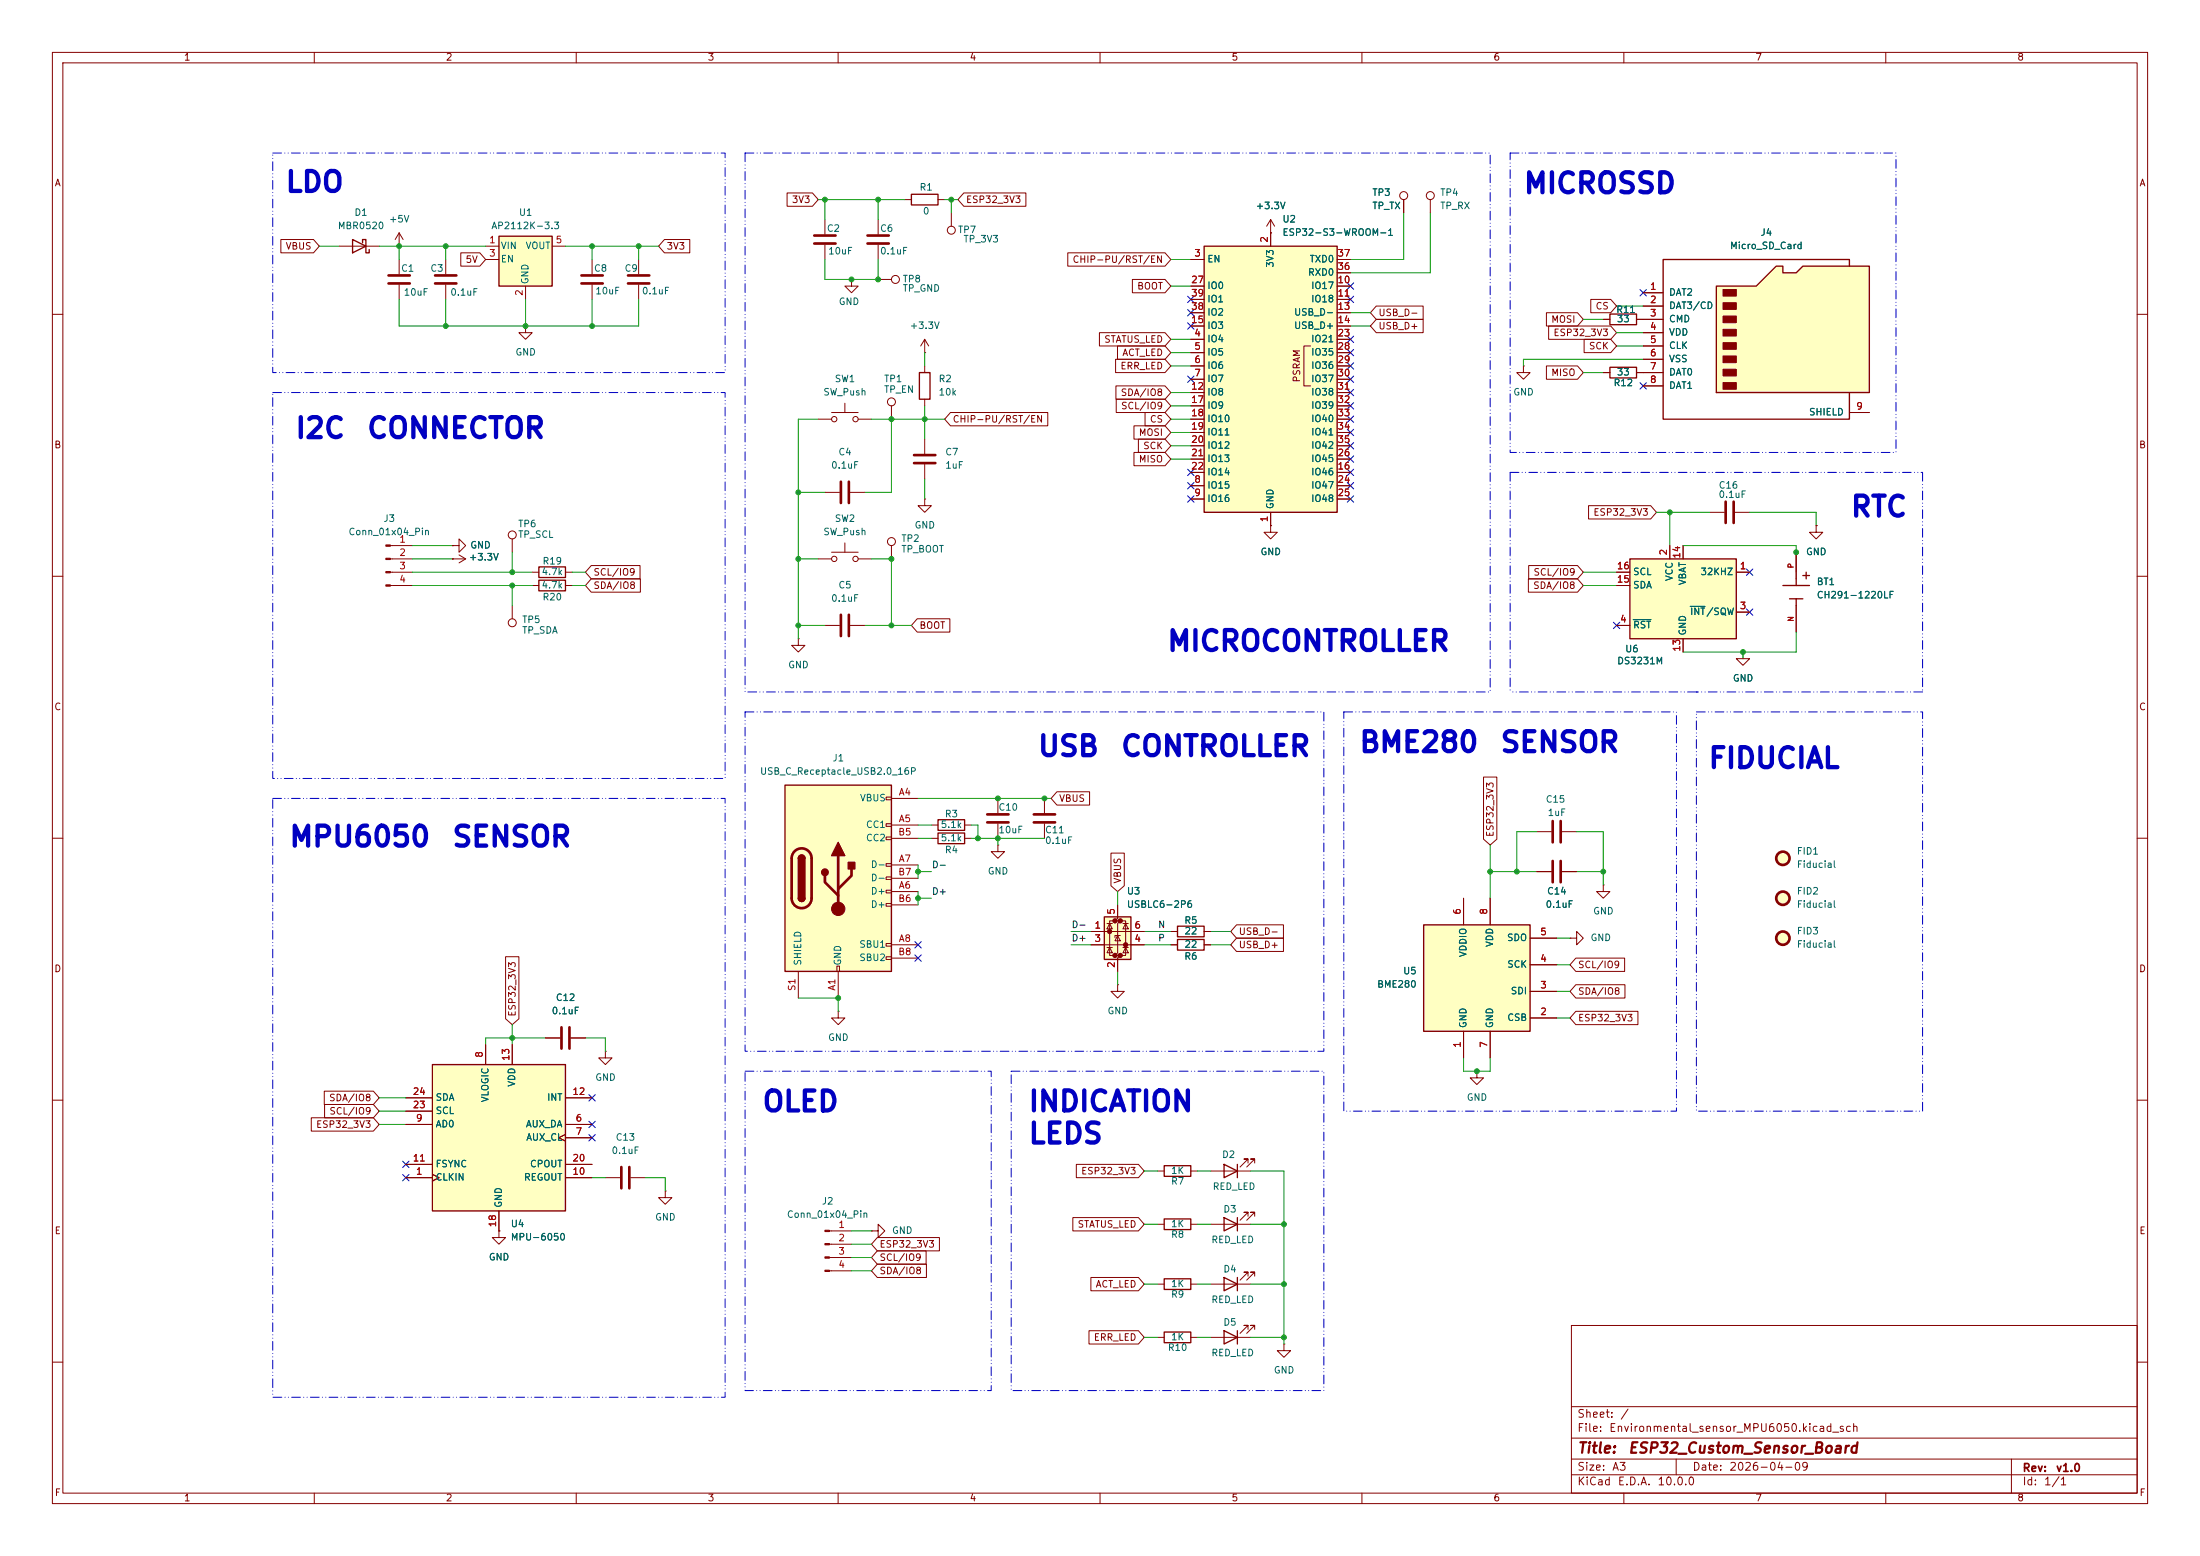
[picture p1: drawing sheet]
<svg xmlns="http://www.w3.org/2000/svg" width="420mm" height="297mm" viewBox="0 0 420 297" stroke-linecap="round" stroke-linejoin="round" font-family="sans-serif">
<g fill="none" stroke="#840000" stroke-width=".19">
<path d="M10 10h400v277h-400zM12 12h396v273h-396zM60 10v2M110 10v2M160 10v2M210 10v2M260 10v2M310 10v2M360 10v2M10 60h2M100.3 62.2v1.3h1.3l-1.3 1.3-1.2-1.3h1.2M100.3 62.2h.1"/>
<path d="M408 60h2M10 110h2M408 110h2M10 160h2M408 160h2M299.7 179.1h1.3v-1.3l1.3 1.3-1.3 1.2v-1.2M299.7 179.1h.1M10 210h2M408 210h2M231.1 233.7h7.7M238.3 232.2v-.8h-.8h.8l-1.6 1.5M239.5 232.2v-.8h-.7h.7l-1.5 1.5"/>
<path d="M221 245.1h1.2M221 255.3h1.2M227.3 245.1h1.3M227.3 255.3h1.3M231.1 245.1h7.7M238.3 243.6v-.8h-.8h.8l-1.6 1.5M239.5 243.6v-.8h-.7h.7l-1.5 1.5M300 253h108v32h-108zM10 260h2M300 278.5h108M300 274.5h108M300 268.5h108"/>
<path d="M320 278.5v3M384 278.5v6.5M408 260h2M60 285v2M110 285v2M160 285v2M210 285v2M260 285v2M300 281.5h108M310 285v2M360 285v2"/>
</g>
<path d="M233.7 232.4l2.5 1.3-2.5 1.2zM236.2 232.4v2.5M222.2 254.3h5.1v2h-5.1zM222.2 244.1h5.1v2h-5.1zM233.7 243.8l2.5 1.3-2.5 1.3zM236.2 243.8v2.6" fill="none" stroke="#840000" stroke-width=".25"/>
<path d="M95.2 45.1h10.2v9.5h-10.2z" fill="#ffffc2"/>
<path d="M67.3 45.7l2.5 1.3-2.5 1.3zM69.2 46.4v-.7h.6v2.6h.7v-.7M95.2 45.1h10.2v9.5h-10.2zM175.5 71.1h2v5.1h-2zM307.3 70.1h5.1v2h-5.1zM179.1 159h5v2h-5zM179.1 156.5h5v2h-5z" fill="none" stroke="#840000" stroke-width=".25"/>
<g fill="none" stroke="#840000" stroke-width=".19">
<path d="M273 38.1v2.5M64.8 47h7.6M76.2 47h.1M76.2 44.5l-.8 1.2M76.2 44.5l.8 1.2M76.2 44.5v2.5M76.2 49.5v2.8M76.2 54.4v2.8M85.1 49.5v2.8M85.1 54.4v2.8M92.7 47h2.5M92.7 49.5h2.5"/>
<path d="M100.3 54.6v2.6M105.4 47h2.5M113 49.5v2.8M113 54.4v2.8M121.9 49.5v2.8M121.9 54.4v2.8M162.6 53.3v1.3h1.2l-1.2 1.3-1.3-1.3h1.3M162.6 53.3h.1M158.7 78.7h5.1M161.3 77v1.7M170.2 77.5v2.5M176.5 69.9v1.2"/>
<path d="M176.5 76.2v1.3M290.8 69.9v1.2h1.3l-1.3 1.3-1.2-1.3h1.2M290.8 69.9h.1M306.1 71.1h1.2M312.4 71.1h1.3M156.2 80h2.5M163.8 80h2.6M346.7 100.3v1.3h1.3l-1.3 1.3-1.3-1.3h1.3M346.7 100.3h.1M152.4 121.9v1.3h1.3l-1.3 1.3-1.3-1.3h1.3M152.4 121.9h.1M177.8 157.5h1.3"/>
<path d="M184.1 157.5h1.3M177.8 160h1.3M184.1 160h1.3"/>
<circle cx="273.1" cy="37.3" r=".76"/>
<circle cx="170.2" cy="76.7" r=".76"/>
<circle cx="159.3" cy="80" r=".51"/>
<circle cx="163.3" cy="80" r=".51"/>
</g>
<g fill="#ffffc2" stroke="#ffffc2" stroke-width=".19">
<circle cx="340.4" cy="171.4" r="1.27"/>
<circle cx="340.4" cy="163.8" r="1.27"/>
<circle cx="340.4" cy="179.1" r="1.27"/>
</g>
<g fill="none" stroke="#840000" stroke-width=".51">
<path d="M74.2 52.6h4M74.2 54.1h4M83.1 52.6h4M83.1 54.1h4M111 52.6h4.1M111 54.1h4.1M119.9 52.6h4.1M119.9 54.1h4.1"/>
<circle cx="340.4" cy="163.8" r="1.27"/>
<circle cx="340.4" cy="171.4" r="1.27"/>
<circle cx="340.4" cy="179.1" r="1.27"/>
</g>
<path d="M327.7 54.6h7.6l3.8-3.8h1.3v1.3h2.5l1.3-1.3h12.7v24.1h-29.2z" fill="#ffffc2"/>
<path d="M327.7 54.6h7.6l3.8-3.8h1.3v1.3h2.5l1.3-1.3h12.7v24.1h-29.2zM353.1 50.8v-1.3h-35.6v30.5h35.6v-5.1" fill="none" stroke="#840000" stroke-width=".25"/>
<g fill="#840000" stroke="#840000" stroke-width=".19">
<path d="M328.9 55.2h2.6v1.3h-2.6z"/>
<path d="M328.9 57.8h2.6v1.3h-2.6z"/>
<path d="M328.9 60.3h2.6v1.3h-2.6z"/>
<path d="M328.9 62.9h2.6v1.2h-2.6z"/>
<path d="M328.9 65.4h2.6v1.3h-2.6z"/>
<path d="M328.9 67.9h2.6v1.3h-2.6z"/>
<path d="M328.9 70.5h2.6v1.3h-2.6z"/>
<path d="M328.9 73h2.6v1.3h-2.6z"/>
</g>
<path d="M313.7 55.9h3.8M313.7 58.4h3.8M313.7 61h3.8M313.7 63.5h3.8M313.7 66h3.8M313.7 68.6h3.8M313.7 71.1h3.8M313.7 73.7h3.8M353.1 78.7h3.8" fill="none" stroke="#840000" stroke-width=".19"/>
<path d="M149.9 149.9h20.3v35.5h-20.3z" fill="#ffffc2"/>
<g fill="none" stroke="#840000" stroke-width=".19">
<path d="M157.5 41.9v2.8M157.5 46.7v2.8M176.5 83.8v2.8M176.5 88.6v2.8M101.6 109.2h1.3M107.9 109.2h1.3M342.9 105.4v5.1M342.9 115.6v5.1M169.2 152.1h1v.6h-1zM169.2 157.2h1v.5h-1zM169.2 159.8h1v.5h-1zM170.2 152.4h5.1"/>
<path d="M170.2 157.5h5.1M169.2 164.8h1v.6h-1zM169.2 167.4h1v.5h-1zM169.2 169.9h1v.5h-1zM169.2 172.5h1v.5h-1zM170.2 170.2h5.1M170.2 165.1h5.1M170.2 160h5.1M170.2 172.7h5.1M170.2 167.6h5.1M306.1 168.9v1.3h1.2l-1.2 1.3-1.3-1.3h1.3M306.1 168.9h.1"/>
<path d="M152.4 185.4v5.1M159.8 184.4h.5v1h-.5zM160 193v1.3h1.3l-1.3 1.3-1.3-1.3h1.3M160 193h.1M160 185.4v5.1M169.2 180.1h1v.5h-1zM169.2 182.6h1v.5h-1zM170.2 180.3h5.1M170.2 182.9h5.1M213.4 188v1.2h1.2l-1.2 1.3-1.3-1.3h1.3M213.4 188h.1M221 223.5h1.2"/>
<path d="M221 233.7h1.2M227.3 223.5h1.3M227.3 233.7h1.3M231.1 223.5h7.7M238.3 222v-.8h-.8h.8l-1.6 1.6M239.5 222v-.8h-.7h.7l-1.5 1.6"/>
</g>
<g fill="none" stroke="#840000" stroke-width=".25">
<path d="M102.9 108.2h5v2h-5zM340.4 111.8h5M341.6 114.3h2.6M342.9 110.5v1.3M342.9 114.3v1.3M344.2 109.9h1.2M344.8 109.2v1.3M149.9 149.9h20.3v35.5h-20.3zM152.4 163.8a.64 .64 0 0 1 .6-.6 .64 .64 0 0 1 .7 .6M152.4 171.5a.64 .64 0 0 0 .6 .6 .64 .64 0 0 0 .7-.6M222.2 222.5h5.1v2h-5.1zM222.2 232.7h5.1v2h-5.1z"/>
<path d="M233.7 222.2l2.5 1.3-2.5 1.3zM236.2 222.2v2.6"/>
</g>
<path d="M155.4 45h4.1M155.4 46.5h4.1M174.5 86.9h4.1M174.5 88.4h4.1M151.7 162.5a1.9 1.9 0 0 1 2.1-.4 1.9 1.9 0 0 1 1.1 1.7v7.7a1.91 1.91 0 0 1-1.9 1.8 1.91 1.91 0 0 1-1.9-1.8v-7.8l.2-.7zM157.5 167.1v1.3l2.5 2.5M160 163.3v10.2M162.6 165.9v1.2l-2.6 2.6" fill="none" stroke="#840000" stroke-width=".51"/>
<g fill="#840000" stroke="#840000" stroke-width=".25">
<path d="M152.4 163.8h1.3v7.7h-1.3z"/>
<path d="M152.6 163.4a.64 .64 0 0 1 .7-.2 .64 .64 0 0 1 .4 .6h-1.3z"/>
<path d="M152.4 171.5h1.3a.64 .64 0 0 1-.7 .6 .64 .64 0 0 1-.6-.6z"/>
<path d="M160 160.8l1.3 2.5h-2.6z"/>
<path d="M161.9 164.6h1.3v1.3h-1.3z"/>
<circle cx="157.5" cy="166.5" r=".63"/>
</g>
<circle cx="160" cy="173.5" r="1.27" fill="#840000" stroke="#840000" stroke-width=".19"/>
<path d="M210.8 175h5.1v8.1h-5.1z" fill="#ffffc2"/>
<g fill="#840000" stroke="#840000" stroke-width=".51">
<circle cx="211.8" cy="177.8" r=".25"/>
<circle cx="212.9" cy="175.8" r=".25"/>
<circle cx="212.9" cy="182.4" r=".25"/>
<circle cx="213.9" cy="175.8" r=".25"/>
<circle cx="213.9" cy="182.4" r=".25"/>
<circle cx="214.9" cy="180.3" r=".25"/>
</g>
<g fill="none" stroke="#840000" stroke-width=".19">
<path d="M242.6 44.5h.1M242.6 41.9l-.8 1.3M242.6 41.9l.7 1.3M242.6 41.9v2.6M74.5 111.8h4.2M74.5 104.1h4.2M74.5 106.7h4.2M74.5 109.2h4.2M97.8 115.6v2.5M101.6 111.8h1.3M107.9 111.8h1.3M208.3 177.8h10.1"/>
<path d="M211.3 176.3h1M211.8 176.3l.5 1h-1zM212.9 175.8h-1.1v6.6h1.1M213.4 172.7v2.6l-.5 .5h1l-.5 .5v5.6l-.5 .5h1l-.5 .5v2.5M213.4 178.6l.5 1h-1zM213.9 178.6h-1v.3M213.9 175.8h1v6.6h-1M214.4 176.3h1M214.9 176.3l.5 1h-1zM208.3 180.3h10.1M211.3 180.8h1M211.8 180.8l.5 1.1h-1z"/>
<path d="M214.4 180.8h1M214.9 180.8l.5 1.1h-1zM223.5 180.3h1.3M229.9 180.3h1.2"/>
<circle cx="97.8" cy="118.9" r=".76"/>
</g>
<path d="M102.9 110.7h5v2.1h-5zM210.8 175h5.1v8.1h-5.1zM224.8 179.3h5.1v2.1h-5.1z" fill="none" stroke="#840000" stroke-width=".25"/>
<g fill="#840000" stroke="#840000" stroke-width=".19">
<path d="M73.7 104h.8v.3h-.8z"/>
<path d="M73.7 106.6h.8v.2h-.8z"/>
<path d="M73.7 109.1h.8v.2h-.8z"/>
<path d="M73.7 111.6h.8v.3h-.8z"/>
</g>
<path d="M229.9 47h25.4v50.8h-25.4z" fill="#ffffc2"/>
<path d="M229.9 47h25.4v50.8h-25.4z" fill="none" stroke="#840000" stroke-width=".25"/>
<g fill="none" stroke="#840000" stroke-width=".19">
<path d="M227.3 49.5h2.6M227.3 54.6h2.6M227.3 57.2h2.6M227.3 59.7h2.6M242.6 44.5v2.5M255.3 49.5h2.5M255.3 54.6h2.5M255.3 57.2h2.5M255.3 59.7h2.5M255.3 52.1h2.5M227.3 64.8h2.6M227.3 67.3h2.6"/>
<path d="M227.3 69.9h2.6M227.3 72.4h2.6M227.3 74.9h2.6M227.3 62.2h2.6M227.3 77.5h2.6M250.2 66h-1.3v7.7h1.3M255.3 64.8h2.5M255.3 67.3h2.5M255.3 69.9h2.5M255.3 72.4h2.5M255.3 74.9h2.5M255.3 62.2h2.5"/>
<path d="M255.3 77.5h2.5M227.3 92.7h2.6M227.3 95.3h2.6M227.3 90.2h2.6M227.3 80h2.6M227.3 82.6h2.6M227.3 85.1h2.6M227.3 87.6h2.6M242.6 97.8v2.5M255.3 92.7h2.5M255.3 95.3h2.5M255.3 90.2h2.5"/>
<path d="M255.3 80h2.5M255.3 82.6h2.5M255.3 85.1h2.5M255.3 87.6h2.5M86.4 106.7h.1M86.4 104.1h1.2v-1.2l1.3 1.2-1.3 1.3v-1.3M86.4 104.1h.1M86.4 106.7h2.5M87.6 105.9l1.3 .8M88.9 106.7l-1.3 .7M97.8 102.9v2.5M95.2 234.9v1.3h1.3l-1.3 1.3-1.2-1.3h1.2"/>
<path d="M95.2 234.9h.1M158.3 234.9h4.3M158.3 237.5h4.3M158.3 240h4.3M158.3 242.6h4.3"/>
<circle cx="97.8" cy="102.1" r=".76"/>
</g>
<g fill="#840000" stroke="#840000" stroke-width=".19">
<path d="M157.5 234.8h.8v.3h-.8z"/>
<path d="M157.5 237.4h.8v.2h-.8z"/>
<path d="M157.5 239.9h.8v.3h-.8z"/>
<path d="M157.5 242.4h.8v.3h-.8z"/>
</g>
<path d="M82.5 203.2h25.4v27.9h-25.4z" fill="#ffffc2"/>
<path d="M174 37.1h5.1v2h-5.1zM224.8 176.8h5.1v2h-5.1zM82.5 203.2h25.4v27.9h-25.4z" fill="none" stroke="#840000" stroke-width=".25"/>
<g fill="none" stroke="#840000" stroke-width=".19">
<path d="M172.7 38.1h1.3M179.1 38.1h1.2M181.6 40.6v2.6M176.5 67.3h.1M176.5 64.8l-.7 1.2M176.5 64.8l.8 1.2M176.5 64.8v2.5M157.5 94h2.8M162.3 94h2.8M176.5 95.3v1.2h1.3l-1.3 1.3-1.2-1.3h1.2M176.5 95.3h.1M156.2 106.7h2.5"/>
<path d="M157.5 119.4h2.8M158.7 105.4h5.1M161.3 103.6v1.8M162.3 119.4h2.8M163.8 106.7h2.6M170.2 104.1v2.6M242.6 100.3v1.3h1.2l-1.2 1.3-1.3-1.3h1.3M242.6 100.3h.1M190.5 152.4v2.8M190.5 157.2v2.8M190.5 161.3v1.3h1.3l-1.3 1.2-1.3-1.2h1.3M190.5 161.3h.1"/>
<path d="M223.5 177.8h1.3M229.9 177.8h1.2M92.7 199.4v3.8M97.8 199.4v3.8M104.1 198.1h2.8M109 198.1h2.8M77.5 214.6h5M77.5 209.6h5M77.5 212.1h5M107.9 216.5l-1.2 .7 1.2 .6M107.9 214.6h5.1M107.9 217.2h5.1"/>
<path d="M107.9 209.6h5.1M115.6 200.7v1.2h1.2l-1.2 1.3-1.3-1.3h1.3M115.6 200.7h.1M77.5 224.8h5M77.5 222.2h5M82.5 224.2l1.3 .6-1.3 .6M95.2 231.1v3.8M107.9 224.8h5.1M107.9 222.2h5.1M115.6 224.8h2.8M120.4 224.8h2.8M127 227.3v1.3h1.3l-1.3 1.3-1.3-1.3h1.3"/>
<path d="M127 227.3h.1M245.1 256.5v1.3h1.3l-1.3 1.3-1.3-1.3h1.3M245.1 256.5h.1"/>
<circle cx="181.6" cy="43.9" r=".76"/>
<circle cx="159.3" cy="106.7" r=".51"/>
<circle cx="163.3" cy="106.7" r=".51"/>
<circle cx="170.2" cy="103.4" r=".76"/>
</g>
<path d="M160.5 91.9v4.1M162.1 91.9v4.1M160.5 117.3v4.1M162.1 117.3v4.1M188.5 155.4h4M188.5 157h4M107.2 196.1v4.1M108.7 196.1v4.1M118.6 222.8v4M120.1 222.8v4" fill="none" stroke="#840000" stroke-width=".51"/>
<path d="M311.1 106.7h20.4v15.2h-20.4z" fill="#ffffc2"/>
<path d="M307.3 59.9h5.1v2.1h-5.1zM311.1 106.7h20.4v15.2h-20.4zM233.7 254l2.5 1.3-2.5 1.2zM236.2 254v2.5" fill="none" stroke="#840000" stroke-width=".25"/>
<g fill="none" stroke="#840000" stroke-width=".19">
<path d="M268 38.1v2.5M167.6 41.9v2.8M167.6 46.7v2.8M167.6 53.3h2.6M306.1 61h1.2M312.4 61h1.3M326.4 97.8h2.8M331.2 97.8h2.8M308.6 109.2h2.5M308.6 119.4h2.5M308.6 111.8h2.5M318.8 104.1v2.6"/>
<path d="M321.3 104.1v2.6M331.5 109.2h2.5M331.5 116.8h2.5M321.3 121.9v2.6M199.4 152.4v2.8M199.4 157.2v2.8M293.4 158.8h2.8M298.2 158.8h2.8M293.4 166.4h2.8M298.2 166.4h2.8M281.9 204.5v1.2h1.3l-1.3 1.3-1.2-1.3h1.2M281.9 204.5h.1"/>
<path d="M166.4 234.9h1.2v-1.2l1.3 1.2-1.3 1.3v-1.3M166.4 234.9h.1M231.1 255.3h7.7M238.3 253.7v-.7h-.8h.8l-1.6 1.5M239.5 253.7v-.7h-.7h.7l-1.5 1.5"/>
<circle cx="268" cy="37.3" r=".76"/>
<circle cx="170.9" cy="53.3" r=".76"/>
</g>
<path d="M311.8 118.3h3.4M322.7 115.7h2.8" fill="none" stroke="#006464" stroke-width=".19"/>
<path d="M165.6 45h4.1M165.6 46.5h4.1M329.4 95.8v4M331 95.8v4M197.4 155.4h4M197.4 157h4M296.4 156.7v4.1M297.9 156.7v4.1M296.4 164.3v4.1M297.9 164.3v4.1" fill="none" stroke="#840000" stroke-width=".51"/>
<path d="M271.8 176.5h20.3v20.4h-20.3z" fill="#ffffc2"/>
<path d="M271.8 176.5h20.3v20.4h-20.3z" fill="none" stroke="#840000" stroke-width=".25"/>
<g fill="none" stroke="#840000" stroke-width=".19">
<path d="M150.3 36.8h4.8l1.1 1.3-1.1 1.3h-4.8zM184 36.8h11.8v2.6h-11.8l-1.1-1.3zM268 38.1v2.5M53.6 45.7h6.2l1.2 1.3-1.2 1.3h-6.2zM88 48.3h3.6l1.1 1.2-1.1 1.3h-3.6zM126.8 45.7h4.9v2.6h-4.9l-1.1-1.3zM203.8 48.3h18.6l1.1 1.2-1.1 1.3h-18.6zM216.2 53.3h6.2l1.1 1.3-1.1 1.3h-6.2zM227.3 49.5h2.6M227.3 54.6h2.6M227.3 57.2h2.6M227.3 59.7h2.6"/>
<path d="M242.6 44.5h.1M242.6 44.5v2.5M255.3 49.5h2.5M255.3 54.6h2.5M255.3 57.2h2.5M255.3 59.7h2.5M255.3 52.1h2.5M262.7 58.4h9v2.6h-9l-1.1-1.3zM295.2 59.7h5.9l1.2 1.3-1.2 1.2h-5.9zM303.7 57.1h3.8l1.1 1.3-1.1 1.3h-3.8zM313.7 55.9h3.8M313.7 58.4h3.8"/>
<path d="M181.5 78.7h18.5v2.6h-18.5l-1.2-1.3zM209.9 63.5h12.5l1.1 1.3-1.1 1.2h-12.5zM213 68.6h9.4l1.1 1.3-1.1 1.2h-9.4zM213 73.7h9.4l1.1 1.2-1.1 1.3h-9.4zM213.1 76.2h9.3l1.1 1.3-1.1 1.2h-9.3zM213.3 66h9.1l1.1 1.3-1.1 1.3h-9.1zM218.6 78.7h3.8l1.1 1.3-1.1 1.3h-3.8zM227.3 64.8h2.6M227.3 67.3h2.6M227.3 69.9h2.6M227.3 72.4h2.6M227.3 74.9h2.6"/>
<path d="M227.3 62.2h2.6M227.3 77.5h2.6M255.3 64.8h2.5M255.3 67.3h2.5M255.3 69.9h2.5M255.3 72.4h2.5M255.3 74.9h2.5M255.3 62.2h2.5M255.3 77.5h2.5M262.7 61h9v2.5h-9l-1.1-1.3zM295.2 69.8h5.9l1.2 1.3-1.2 1.3h-5.9zM295.6 62.2h11.9l1.1 1.3-1.1 1.3h-11.9z"/>
<path d="M302.4 64.8h5.1l1.1 1.2-1.1 1.3h-5.1zM306.1 61h1.2M306.1 71.1h1.2M312.4 61h5.1M312.4 71.1h5.1M313.7 63.5h3.8M313.7 66h3.8M313.7 68.6h3.8M313.7 73.7h3.8M353.1 78.7h3.8M216.5 81.3h5.9l1.1 1.3-1.1 1.2h-5.9zM216.5 86.4h5.9l1.1 1.2-1.1 1.3h-5.9z"/>
<path d="M217.3 83.8h5.1l1.1 1.3-1.1 1.3h-5.1zM227.3 92.7h2.6M227.3 95.3h2.6M227.3 90.2h2.6M227.3 80h2.6M227.3 82.6h2.6M227.3 85.1h2.6M227.3 87.6h2.6M242.6 97.8v2.5M255.3 92.7h2.5M255.3 95.3h2.5M255.3 90.2h2.5"/>
<path d="M255.3 80h2.5M255.3 82.6h2.5M255.3 85.1h2.5M255.3 87.6h2.5M303.3 96.5h11.8l1.1 1.3-1.1 1.3h-11.8zM86.4 106.7h.1M86.4 104.1h.1M112.9 110.5h9.3v2.5h-9.3l-1.1-1.2zM112.9 107.9h9.3v2.6h-9.3l-1.1-1.3zM175.1 118.1h6.2v2.6h-6.2l-1.1-1.3zM242.6 100.3h.1M291.8 110.5h9.3l1.2 1.3-1.2 1.2h-9.3z"/>
<path d="M291.8 107.9h9.3l1.2 1.3-1.2 1.3h-9.3zM308.6 109.2h2.5M308.6 119.4h2.5M308.6 111.8h2.5M318.8 104.1v2.6M321.3 104.1v2.6M331.5 109.2h2.5M331.5 116.8h2.5M342.9 105.4v5.1M342.9 115.6v5.1M346.7 100.3h.1M321.3 121.9v2.6"/>
<path d="M332.7 124.5v1.2h1.3l-1.3 1.3-1.2-1.3h1.2M332.7 124.5h.1M201.8 151.1h6.2v2.6h-6.2l-1.1-1.3zM283.2 148.3h2.6v11.9l-1.3 1.1-1.3-1.1zM208.3 177.8h2.5M212.1 162.8h2.5v6.3l-1.2 1.1-1.3-1.1zM213.4 172.7v2.6M215.9 177.8h2.5M223.5 177.8h1.3M229.9 177.8h1.2M236.1 176.5h8.9v2.6h-8.9l-1.2-1.3zM236.1 179.1h8.9v2.5h-8.9l-1.2-1.3z"/>
<path d="M279.4 171.5v5M284.5 171.5v5M292.1 179.1h5.1M293.4 166.4h2.8M298.2 166.4h2.8M92.7 199.4v3.8M96.5 182.6h2.6v11.9l-1.3 1.1-1.3-1.1zM97.8 199.4v3.8M104.1 198.1h2.8M109 198.1h2.8M208.3 180.3h2.5M213.4 182.9v2.5"/>
<path d="M215.9 180.3h2.5M223.5 180.3h1.3M229.9 180.3h1.2M279.4 196.9v5M284.5 196.9v5M292.1 194.3h5.1M292.1 189.2h5.1M292.1 184.2h5.1M300.8 188h9.4v2.5h-9.4l-1.1-1.3zM300.8 193h11.9v2.6h-11.9l-1.1-1.3zM300.8 182.9h9.3v2.5h-9.3l-1.1-1.2zM59.4 213.4h11.9l1.1 1.2-1.1 1.3h-11.9z"/>
<path d="M61.9 208.3h9.4l1.1 1.3-1.1 1.2h-9.4zM62 210.8h9.3l1.1 1.3-1.1 1.3h-9.3zM77.5 214.6h5M77.5 209.6h5M77.5 212.1h5M107.9 216.5l-1.2 .7 1.2 .6M107.9 214.6h5.1M107.9 217.2h5.1M107.9 209.6h5.1M77.5 224.8h5M77.5 222.2h5M82.5 224.2l1.3 .6-1.3 .6"/>
<path d="M95.2 234.9h.1M95.2 231.1v3.8M107.9 224.8h5.1M107.9 222.2h5.1M167.5 238.8h9.3v2.5h-9.3l-1.1-1.3zM167.5 236.2h11.8v2.6h-11.8l-1.1-1.3zM204.8 232.4h12.5l1.1 1.3-1.1 1.3h-12.5zM205.5 222.2h11.8l1.1 1.3-1.1 1.3h-11.8zM167.5 241.3h9.4v2.5h-9.4l-1.1-1.2zM207.9 254h9.4l1.1 1.3-1.1 1.2h-9.4zM208.3 243.8h9l1.1 1.3-1.1 1.3h-9z"/>
</g>
<g fill="none" stroke="#0000c2" stroke-width=".19" stroke-dasharray="1.7 .6 0 .6 0 .6">
<path d="M52.1 29.2h86.3v41.9h-86.3zM142.2 29.2h142.3v102.9h-142.3zM288.3 29.2h73.6v57.2h-73.6zM52.1 74.9h86.3v73.7h-86.3zM288.3 90.2v41.9M288.3 90.2h78.7M367 90.2v41.9M142.2 135.9h110.5v64.8h-110.5zM256.5 135.9h63.5v76.2h-63.5zM323.8 132.1h-35.5M323.8 132.1h.1M323.8 135.9h43.2v76.2h-43.2z"/>
<path d="M367 132.1h-43.2M52.1 152.4h86.3v114.3h-86.3zM142.2 204.5h47v60.9h-47zM193 204.5h59.7v60.9h-59.7z"/>
</g>
<g fill="none" stroke="#009600" stroke-width=".19">
<path d="M156.2 38.1h16.5M157.5 38.1v3.8M167.6 38.1v3.8M180.3 38.1h2.6M181.6 38.1v2.5M61 47h3.8M72.4 47h20.3M76.2 57.2v5h45.7v-5M76.2 47v2.5M85.1 47v2.5M85.1 57.2v5M100.3 57.2v5"/>
<path d="M107.9 47h17.8M113 47v2.5M113 57.2v5M121.9 47v2.5M157.5 49.5v3.8h10.1v-3.8M223.5 49.5h3.8M223.5 54.6h3.8M257.8 59.7h3.8M268 40.6v8.9h-10.2M273 40.6v11.5h-15.2M308.6 58.4h5.1M176.5 67.3v2.6"/>
<path d="M176.5 77.5v6.3M223.5 74.9h3.8M223.5 64.8h3.8M223.5 67.3h3.8M223.5 69.9h3.8M223.5 77.5h3.8M257.8 62.2h3.8M302.3 61h3.8M302.3 71.1h3.8M308.6 66h5.1M308.6 63.5h5.1M313.7 68.6h-22.9v1.3"/>
<path d="M152.4 94h5.1M156.2 80h-3.8v41.9M166.4 80h13.9M170.2 80v14h-5.1M176.5 91.4v3.9M223.5 80h3.8M223.5 87.6h3.8M223.5 85.1h3.8M223.5 82.6h3.8M316.2 97.8h10.2M318.8 97.8v6.3M334 97.8h12.7v2.5"/>
<path d="M78.7 109.2h22.9M78.7 104.1h7.7M78.7 106.7h7.7M78.7 111.8h22.9M97.8 105.4v3.8M97.8 111.8v3.8M109.2 109.2h2.6M109.2 111.8h2.6M152.4 106.7h3.8M152.4 119.4h5.1M165.1 119.4h8.9M166.4 106.7h3.8v12.7"/>
<path d="M302.3 109.2h6.3M302.3 111.8h6.3M321.3 104.1h21.6v5.1M332.7 124.5v1.2M342.9 120.7v3.8h-21.6M175.3 157.5h2.5M175.3 152.4h25.4M185.4 157.5h1.3v2.5M293.4 158.8h-3.8v7.6M301 158.8h5.1v10.1M175.3 165.1v2.5M175.3 170.2v2.5"/>
<path d="M175.3 171.5h2.5M175.3 160h2.5M175.3 166.4h2.5M185.4 160h14M190.5 160v1.3M204.5 177.8h3.8M213.4 170.2v2.5M218.4 177.8h5.1M231.1 177.8h3.8M284.5 161.3v10.2M284.5 166.4h8.9M297.2 179.1h2.5"/>
<path d="M301 166.4h5.1M97.8 195.6v3.8M104.1 198.1h-11.4v1.3M111.8 198.1h3.8v2.6M152.4 190.5h7.6v2.5M204.5 180.3h3.8M213.4 185.4v2.6M218.4 180.3h5.1M231.1 180.3h3.8M297.2 194.3h2.5M297.2 184.2h2.5M297.2 189.2h2.5"/>
<path d="M72.4 209.6h5.1M72.4 214.6h5.1M72.4 212.1h5.1M279.4 201.9v2.6h5.1v-2.6M113 224.8h2.6M123.2 224.8h3.8v2.5M162.6 234.9h3.8M162.6 237.5h3.8M218.4 233.7h2.6M218.4 223.5h2.6M228.6 233.7h2.5M228.6 223.5h2.5"/>
<path d="M238.8 223.5h6.3v33M238.8 233.7h6.3M162.6 240h3.8M162.6 242.6h3.8M218.4 255.3h2.6M218.4 245.1h2.6M228.6 255.3h2.5M228.6 245.1h2.5M238.8 255.3h6.3M238.8 245.1h6.3"/>
</g>
<g fill="none" stroke="#000084" stroke-width=".19">
<path d="M226.7 59.1l1.2 1.2M226.7 56.5l1.2 1.3M227.9 59.1l-1.2 1.2M227.9 56.5l-1.2 1.3M257.2 54l1.2 1.2M257.2 56.5l1.2 1.3M258.4 54l-1.2 1.2M258.4 56.5l-1.2 1.3M313.1 55.3l1.2 1.2M314.3 55.3l-1.2 1.2M226.7 61.6l1.2 1.2M226.7 71.8l1.2 1.2"/>
<path d="M227.9 61.6l-1.2 1.2M227.9 71.8l-1.2 1.2M257.2 64.2l1.2 1.2M257.2 76.9l1.2 1.2M257.2 69.2l1.2 1.3M257.2 74.3l1.2 1.2M257.2 79.4l1.2 1.2M257.2 71.8l1.2 1.2M257.2 66.7l1.2 1.2M258.4 64.2l-1.2 1.2M258.4 76.9l-1.2 1.2M258.4 69.2l-1.2 1.3"/>
<path d="M258.4 74.3l-1.2 1.2M258.4 79.4l-1.2 1.2M258.4 71.8l-1.2 1.2M258.4 66.7l-1.2 1.2M313.1 73.1l1.2 1.2M314.3 73.1l-1.2 1.2M226.7 89.6l1.2 1.2M226.7 94.6l1.2 1.3M226.7 92.1l1.2 1.2M227.9 89.6l-1.2 1.2M227.9 94.6l-1.2 1.3M227.9 92.1l-1.2 1.2"/>
<path d="M257.2 89.6l1.2 1.2M257.2 84.5l1.2 1.2M257.2 87l1.2 1.2M257.2 81.9l1.2 1.3M257.2 92.1l1.2 1.2M257.2 94.6l1.2 1.3M258.4 89.6l-1.2 1.2M258.4 84.5l-1.2 1.2M258.4 87l-1.2 1.2M258.4 81.9l-1.2 1.3M258.4 92.1l-1.2 1.2M258.4 94.6l-1.2 1.3"/>
<path d="M308 118.8l1.2 1.2M309.2 118.8l-1.2 1.2M333.4 116.2l1.2 1.2M333.4 108.6l1.2 1.2M334.6 116.2l-1.2 1.2M334.6 108.6l-1.2 1.2M174.7 179.7l1.2 1.2M175.9 179.7l-1.2 1.2M174.7 182.3l1.2 1.2M175.9 182.3l-1.2 1.2M112.4 208.9l1.2 1.3M112.4 216.6l1.2 1.2"/>
<path d="M112.4 214l1.2 1.2M113.6 208.9l-1.2 1.3M113.6 216.6l-1.2 1.2M113.6 214l-1.2 1.2M76.9 221.6l1.2 1.3M76.9 224.2l1.2 1.2M78.1 221.6l-1.2 1.3M78.1 224.2l-1.2 1.2"/>
</g>
<path d="M311.8 118.3h3.4M322.7 115.7h2.8" fill="none" stroke="#006464" stroke-width=".19"/>
<g fill="#009600" stroke="#009600" stroke-width=".19">
<circle cx="281.9" cy="204.5" r=".46"/>
<circle cx="284.5" cy="166.4" r=".46"/>
<circle cx="175.3" cy="171.5" r=".46"/>
<circle cx="186.7" cy="160" r=".46"/>
<circle cx="175.3" cy="166.4" r=".46"/>
<circle cx="160" cy="190.5" r=".46"/>
<circle cx="190.5" cy="152.4" r=".46"/>
<circle cx="199.4" cy="152.4" r=".46"/>
<circle cx="190.5" cy="160" r=".46"/>
<circle cx="342.9" cy="105.4" r=".46"/>
<circle cx="318.8" cy="97.8" r=".46"/>
<circle cx="332.7" cy="124.5" r=".46"/>
<circle cx="306.1" cy="166.4" r=".46"/>
<circle cx="289.6" cy="166.4" r=".46"/>
<circle cx="181.6" cy="38.1" r=".46"/>
<circle cx="157.5" cy="38.1" r=".46"/>
<circle cx="167.6" cy="38.1" r=".46"/>
<circle cx="170.2" cy="106.7" r=".46"/>
<circle cx="152.4" cy="119.4" r=".46"/>
<circle cx="170.2" cy="119.4" r=".46"/>
<circle cx="152.4" cy="106.7" r=".46"/>
<circle cx="152.4" cy="94" r=".46"/>
<circle cx="167.6" cy="53.3" r=".46"/>
<circle cx="162.6" cy="53.3" r=".46"/>
<circle cx="85.1" cy="62.2" r=".46"/>
<circle cx="76.2" cy="47" r=".46"/>
<circle cx="85.1" cy="47" r=".46"/>
<circle cx="121.9" cy="47" r=".46"/>
<circle cx="113" cy="47" r=".46"/>
<circle cx="113" cy="62.2" r=".46"/>
<circle cx="176.5" cy="80" r=".46"/>
<circle cx="170.2" cy="80" r=".46"/>
<circle cx="245.1" cy="255.3" r=".46"/>
<circle cx="245.1" cy="245.1" r=".46"/>
<circle cx="245.1" cy="233.7" r=".46"/>
<circle cx="97.8" cy="109.2" r=".46"/>
<circle cx="100.3" cy="62.2" r=".46"/>
<circle cx="97.8" cy="111.8" r=".46"/>
<circle cx="97.8" cy="198.1" r=".46"/>
</g>
<g font-size="3.8" fill="#0000c2">
<text x="54.2" y="37.6">LDO</text>
<text x="290.6" y="37.9">MICROSSD</text>
<text x="56.1" y="84.6">I2C</text>
<text x="69.8" y="84.6">CONNECTOR</text>
<text x="353.1" y="99.6">RTC</text>
<text x="222.6" y="125.2">MICROCONTROLLER</text>
<text x="197.9" y="145.3">USB</text>
<text x="213.7" y="145.3">CONTROLLER</text>
<text x="259.3" y="144.5">BME280</text>
<text x="286.2" y="144.5">SENSOR</text>
<text x="325.9" y="147.6">FIDUCIAL</text>
<text x="55" y="162.6">MPU6050</text>
<text x="86.1" y="162.6">SENSOR</text>
<text x="145.3" y="213.1">OLED</text>
<text x="196.1" y="213.1">INDICATION</text>
<text x="196.1" y="219.2">LEDS</text>
</g>
<g font-size="2" fill="#840000">
<text x="301" y="277.9">Title:</text>
<text x="310.6" y="277.9">ESP32_Custom_Sensor_Board</text>
</g>
<g font-size="1.5" fill="#840000">
<text x="301" y="273.7">File:</text>
<text x="301" y="271">Sheet:</text>
<text x="307.1" y="273.7">Environmental_sensor_MPU6050.kicad_sch</text>
<text x="309.2" y="271">/</text>
<text x="301" y="281.1">Size:</text>
<text x="307.6" y="281.1">A3</text>
<text x="323" y="281.1">Date:</text>
<text x="330" y="281.1">2026-04-09</text>
<text x="386" y="281.3">Rev:</text>
<text x="392.4" y="281.3">v1.0</text>
<text x="301" y="283.9">KiCad</text>
<text x="308.7" y="283.9">E.D.A.</text>
<text x="316.3" y="283.9">10.0.0</text>
<text x="386" y="283.9">Id:</text>
<text x="390.1" y="283.9">1/1</text>
</g>
<g font-size="1.3" fill="#840000">
<text x="35" y="11.9">1</text>
<text x="85" y="11.9">2</text>
<text x="135" y="11.9">3</text>
<text x="185" y="11.9">4</text>
<text x="235" y="11.9">5</text>
<text x="285" y="11.9">6</text>
<text x="335" y="11.9">7</text>
<text x="385" y="11.9">8</text>
<text x="10.3" y="35.9">A</text>
<text x="408.3" y="35.9">A</text>
<text x="151.1" y="39.1">3V3</text>
<text x="184.3" y="39.1">ESP32_3V3</text>
<text x="54.4" y="47.9">VBUS</text>
<text x="127.2" y="47.9">3V3</text>
<text x="88.8" y="50.5">5V</text>
<text x="204.7" y="50.5">CHIP-PU/RST/EN</text>
<text x="217" y="55.6">BOOT</text>
<text x="304.5" y="59.4">CS</text>
<text x="210.7" y="65.7">STATUS_LED</text>
<text x="263" y="60.6">USB_D-</text>
<text x="263" y="63.2">USB_D+</text>
<text x="296" y="61.9">MOSI</text>
<text x="296.5" y="64.5">ESP32_3V3</text>
<text x="213.8" y="70.8">ERR_LED</text>
<text x="214.1" y="68.3">ACT_LED</text>
<text x="303.2" y="67">SCK</text>
<text x="213.8" y="75.9">SDA/IO8</text>
<text x="248.5" y="73.1" transform="rotate(-90 248.5 73.1)">PSRAM</text>
<text x="296" y="72.1">MISO</text>
<text x="181.8" y="81">CHIP-PU/RST/EN</text>
<text x="213.9" y="78.4">SCL/IO9</text>
<text x="217.3" y="83.5">MOSI</text>
<text x="219.4" y="81">CS</text>
<text x="10.3" y="85.9">B</text>
<text x="217.3" y="88.6">MISO</text>
<text x="218.1" y="86">SCK</text>
<text x="408.2" y="85.9">B</text>
<text x="304.1" y="98.7">ESP32_3V3</text>
<text x="113.2" y="112.7">SDA/IO8</text>
<text x="113.2" y="110.2">SCL/IO9</text>
<text x="292.6" y="112.7">SDA/IO8</text>
<text x="292.6" y="110.2">SCL/IO9</text>
<text x="175.4" y="120.3">BOOT</text>
<text x="10.3" y="135.9">C</text>
<text x="408.2" y="135.9">C</text>
<text x="202.1" y="153.4">VBUS</text>
<text x="285.4" y="159.9" transform="rotate(-90 285.4 159.9)">ESP32_3V3</text>
<text x="214.3" y="168.8" transform="rotate(-90 214.3 168.8)">VBUS</text>
<text x="236.4" y="178.8">USB_D-</text>
<text x="10.3" y="185.9">D</text>
<text x="236.4" y="181.3">USB_D+</text>
<text x="301.1" y="185.1">SCL/IO9</text>
<text x="408.2" y="185.9">D</text>
<text x="301.1" y="190.2">SDA/IO8</text>
<text x="98.7" y="194.2" transform="rotate(-90 98.7 194.2)">ESP32_3V3</text>
<text x="301.1" y="195.3">ESP32_3V3</text>
<text x="60.2" y="215.6">ESP32_3V3</text>
<text x="62.7" y="210.5">SDA/IO8</text>
<text x="62.8" y="213">SCL/IO9</text>
<text x="206.3" y="224.5">ESP32_3V3</text>
<text x="10.3" y="235.9">E</text>
<text x="167.8" y="238.4">ESP32_3V3</text>
<text x="205.6" y="234.6">STATUS_LED</text>
<text x="408.3" y="235.9">E</text>
<text x="167.8" y="243.5">SDA/IO8</text>
<text x="167.8" y="241">SCL/IO9</text>
<text x="209.1" y="246.1">ACT_LED</text>
<text x="208.7" y="256.2">ERR_LED</text>
<text x="10.3" y="285.9">F</text>
<text x="35" y="286.9">1</text>
<text x="85" y="286.9">2</text>
<text x="135" y="286.9">3</text>
<text x="185" y="286.9">4</text>
<text x="235" y="286.9">5</text>
<text x="285" y="286.9">6</text>
<text x="335" y="286.9">7</text>
<text x="385" y="286.9">8</text>
<text x="408.3" y="285.9">F</text>
</g>
<g font-size="1.3" fill="#006464">
<text x="67.6" y="41.5">D1</text>
<text x="99" y="41.5">U1</text>
<text x="175.4" y="36.7">R1</text>
<text x="176.1" y="41.2">0</text>
<text x="239.6" y="40.2">+3.3V</text>
<text x="261.9" y="37.7">TP3</text>
<text x="261.9" y="40.2">TP_TX</text>
<text x="274.8" y="37.7">TP4</text>
<text x="274.8" y="40.2">TP_RX</text>
<text x="64.4" y="44">MBR0520</text>
<text x="74.2" y="42.8">+5V</text>
<text x="93.7" y="44">AP2112K-3.3</text>
<text x="95.5" y="47.9">VIN</text>
<text x="100.2" y="47.9">VOUT</text>
<text x="157.7" y="44.6">C2</text>
<text x="167.9" y="44.6">C6</text>
<text x="182.8" y="44.8">TP7</text>
<text x="183.8" y="46.6">TP_3V3</text>
<text x="244.7" y="42.8">U2</text>
<text x="244.7" y="45.3">ESP32-S3-WROOM-1</text>
<text x="330.2" y="47.9">Micro_SD_Card</text>
<text x="336" y="45.3">J4</text>
<text x="76.5" y="52.2">C1</text>
<text x="82.1" y="52.2">C3</text>
<text x="95.5" y="50.4">EN</text>
<text x="113.3" y="52.2">C8</text>
<text x="119.1" y="52.2">C9</text>
<text x="158" y="48.9">10uF</text>
<text x="167.9" y="48.9">0.1uF</text>
<text x="230.4" y="50.4">EN</text>
<text x="243.4" y="51.2" transform="rotate(-90 243.4 51.2)">3V3</text>
<text x="249.6" y="52.9">RXD0</text>
<text x="249.9" y="50.4">TXD0</text>
<text x="77" y="56.7">10uF</text>
<text x="85.9" y="56.7">0.1uF</text>
<text x="101.2" y="54.4" transform="rotate(-90 101.2 54.4)">GND</text>
<text x="113.5" y="56.5">10uF</text>
<text x="122.4" y="56.5">0.1uF</text>
<text x="160" y="58.5">GND</text>
<text x="172.2" y="54.2">TP8</text>
<text x="172.2" y="56">TP_GND</text>
<text x="230.4" y="55.5">IO0</text>
<text x="230.4" y="58">IO1</text>
<text x="250.2" y="55.5">IO17</text>
<text x="250.2" y="58">IO18</text>
<text x="318.5" y="56.7">DAT2</text>
<text x="318.5" y="59.3">DAT3/CD</text>
<text x="173.6" y="63.1">+3.3V</text>
<text x="230.4" y="65.6">IO4</text>
<text x="230.4" y="63.1">IO3</text>
<text x="230.4" y="60.6">IO2</text>
<text x="246.9" y="60.6">USB_D-</text>
<text x="246.9" y="63.1">USB_D+</text>
<text x="250.2" y="65.6">IO21</text>
<text x="308.4" y="60">R11</text>
<text x="308.6" y="61.8">33</text>
<text x="318.5" y="61.8">CMD</text>
<text x="318.5" y="64.4">VDD</text>
<text x="98.3" y="68.2">GND</text>
<text x="230.4" y="68.2">IO5</text>
<text x="230.4" y="70.7">IO6</text>
<text x="250.2" y="68.2">IO35</text>
<text x="250.2" y="70.7">IO36</text>
<text x="308.6" y="72">33</text>
<text x="318.5" y="66.9">CLK</text>
<text x="318.5" y="69.4">VSS</text>
<text x="318.5" y="72">DAT0</text>
<text x="157.1" y="75.8">SW_Push</text>
<text x="159.3" y="73.3">SW1</text>
<text x="168.7" y="73.3">TP1</text>
<text x="168.7" y="75.3">TP_EN</text>
<text x="179.1" y="73.3">R2</text>
<text x="179.1" y="75.8">10k</text>
<text x="230.4" y="73.3">IO7</text>
<text x="230.4" y="75.8">IO8</text>
<text x="250.2" y="73.3">IO37</text>
<text x="250.2" y="75.8">IO38</text>
<text x="288.8" y="75.8">GND</text>
<text x="307.9" y="74">R12</text>
<text x="318.5" y="74.5">DAT1</text>
<text x="230.4" y="78.3">IO9</text>
<text x="230.4" y="80.9">IO10</text>
<text x="230.4" y="83.4">IO11</text>
<text x="250.2" y="78.3">IO39</text>
<text x="250.2" y="80.9">IO40</text>
<text x="250.2" y="83.4">IO41</text>
<text x="345.2" y="79.6">SHIELD</text>
<text x="158.6" y="89.8">0.1uF</text>
<text x="159.9" y="87.2">C4</text>
<text x="180.3" y="87.2">C7</text>
<text x="180.3" y="89.8">1uF</text>
<text x="230.4" y="86">IO12</text>
<text x="230.4" y="88.5">IO13</text>
<text x="250.2" y="88.5">IO45</text>
<text x="250.2" y="86">IO42</text>
<text x="230.4" y="93.6">IO15</text>
<text x="230.4" y="91">IO14</text>
<text x="250.2" y="91">IO46</text>
<text x="250.2" y="93.6">IO47</text>
<text x="328" y="95.4">0.1uF</text>
<text x="328" y="93.6">C16</text>
<text x="73.1" y="99.9">J3</text>
<text x="98.8" y="100.9">TP6</text>
<text x="159.3" y="99.9">SW2</text>
<text x="174.5" y="101.2">GND</text>
<text x="230.4" y="96.1">IO16</text>
<text x="243.4" y="97.3" transform="rotate(-90 243.4 97.3)">GND</text>
<text x="250.2" y="96.1">IO48</text>
<text x="66.4" y="102.5">Conn_01x04_Pin</text>
<text x="89.4" y="107.3">+3.3V</text>
<text x="89.7" y="105">GND</text>
<text x="98.8" y="103">TP_SCL</text>
<text x="157.1" y="102.5">SW_Push</text>
<text x="172" y="103.7">TP2</text>
<text x="172" y="105.8">TP_BOOT</text>
<text x="240.5" y="106.3">GND</text>
<text x="344.7" y="106.3">GND</text>
<text x="103.3" y="110.1">4.7k</text>
<text x="103.3" y="112.6">4.7k</text>
<text x="103.5" y="108.1">R19</text>
<text x="159.9" y="112.6">C5</text>
<text x="311.7" y="112.6">SDA</text>
<text x="311.7" y="110.1">SCL</text>
<text x="319.6" y="111" transform="rotate(-90 319.6 111)">VCC</text>
<text x="322.2" y="111.8" transform="rotate(-90 322.2 111.8)">VBAT</text>
<text x="324.5" y="110.1">32KHZ</text>
<text x="346.7" y="112">BT1</text>
<text x="99.6" y="119.2">TP5</text>
<text x="103.5" y="114.9">R20</text>
<text x="158.6" y="115.2">0.1uF</text>
<text x="322.5" y="117.7">INT/SQW</text>
<text x="346.7" y="114.5">CH291-1220LF</text>
<text x="99.6" y="121.3">TP_SDA</text>
<text x="310.1" y="124.8">U6</text>
<text x="311.7" y="120.2">RST</text>
<text x="322.2" y="121.4" transform="rotate(-90 322.2 121.4)">GND</text>
<text x="150.4" y="127.9">GND</text>
<text x="308.6" y="127.1">DS3231M</text>
<text x="330.7" y="130.4">GND</text>
<text x="145" y="148.2">USB_C_Receptacle_USB2.0_16P</text>
<text x="158.8" y="145.6">J1</text>
<text x="164.1" y="153.3">VBUS</text>
<text x="190.5" y="155">C10</text>
<text x="295" y="153.5">C15</text>
<text x="165.2" y="158.3">CC1</text>
<text x="165.2" y="160.9">CC2</text>
<text x="179.5" y="160.9">5.1k</text>
<text x="179.5" y="158.3">5.1k</text>
<text x="180.3" y="156.3">R3</text>
<text x="190.5" y="159.4">10uF</text>
<text x="199.4" y="159.4">C11</text>
<text x="199.4" y="161.4">0.1uF</text>
<text x="295.4" y="156.1">1uF</text>
<text x="166.1" y="166">D-</text>
<text x="180.3" y="163.2">R4</text>
<text x="188.5" y="167.2">GND</text>
<text x="342.9" y="163.4">FID1</text>
<text x="342.9" y="166">Fiducial</text>
<text x="166.1" y="171">D+</text>
<text x="166.1" y="173.6">D+</text>
<text x="166.1" y="168.5">D-</text>
<text x="215" y="171">U3</text>
<text x="215" y="173.6">USBLC6-2P6</text>
<text x="295" y="173.6">0.1uF</text>
<text x="295.2" y="171">C14</text>
<text x="342.9" y="171">FID2</text>
<text x="342.9" y="173.6">Fiducial</text>
<text x="226" y="176.6">R5</text>
<text x="226" y="178.7">22</text>
<text x="287.6" y="179.9">SDO</text>
<text x="303.5" y="179.9">GND</text>
<text x="304" y="174.9">GND</text>
<text x="342.9" y="178.7">FID3</text>
<text x="153.3" y="184.4" transform="rotate(-90 153.3 184.4)">SHIELD</text>
<text x="160.9" y="184.4" transform="rotate(-90 160.9 184.4)">GND</text>
<text x="163.9" y="181.2">SBU1</text>
<text x="163.9" y="183.7">SBU2</text>
<text x="226" y="183.5">R6</text>
<text x="226" y="181.2">22</text>
<text x="280.3" y="182.8" transform="rotate(-90 280.3 182.8)">VDDIO</text>
<text x="285.3" y="180.9" transform="rotate(-90 285.3 180.9)">VDD</text>
<text x="287.6" y="185">SCK</text>
<text x="342.9" y="181.2">Fiducial</text>
<text x="106" y="191.4">C12</text>
<text x="262.8" y="188.8">BME280</text>
<text x="267.8" y="186.3">U5</text>
<text x="288.3" y="190.1">SDI</text>
<text x="105.2" y="193.9">0.1uF</text>
<text x="211.3" y="193.9">GND</text>
<text x="280.3" y="196.3" transform="rotate(-90 280.3 196.3)">GND</text>
<text x="285.3" y="196.3" transform="rotate(-90 285.3 196.3)">GND</text>
<text x="287.6" y="195.2">CSB</text>
<text x="158" y="199">GND</text>
<text x="98.7" y="207.5" transform="rotate(-90 98.7 207.5)">VDD</text>
<text x="113.5" y="206.6">GND</text>
<text x="83.1" y="215.5">AD0</text>
<text x="83.1" y="213">SCL</text>
<text x="83.1" y="210.4">SDA</text>
<text x="93.6" y="210.5" transform="rotate(-90 93.6 210.5)">VLOGIC</text>
<text x="100.3" y="215.5">AUX_DA</text>
<text x="104.3" y="210.4">INT</text>
<text x="279.9" y="210.4">GND</text>
<text x="100.3" y="218">AUX_CL</text>
<text x="116.6" y="220.6">0.1uF</text>
<text x="117.4" y="218">C13</text>
<text x="233.2" y="221.3">D2</text>
<text x="83.1" y="225.7">CLKIN</text>
<text x="83.1" y="223.1">FSYNC</text>
<text x="99.9" y="225.7">REGOUT</text>
<text x="101.1" y="223.1">CPOUT</text>
<text x="223.4" y="226.4">R7</text>
<text x="223.4" y="224.4">1K</text>
<text x="231.4" y="227.4">RED_LED</text>
<text x="96.1" y="230.6" transform="rotate(-90 96.1 230.6)">GND</text>
<text x="125" y="233.3">GND</text>
<text x="150.1" y="232.8">Conn_01x04_Pin</text>
<text x="156.8" y="230.2">J2</text>
<text x="233.4" y="231.7">D3</text>
<text x="97.4" y="237.1">MPU-6050</text>
<text x="97.4" y="234.5">U4</text>
<text x="170.2" y="235.8">GND</text>
<text x="223.4" y="236.6">R8</text>
<text x="223.4" y="234.5">1K</text>
<text x="231.1" y="237.6">RED_LED</text>
<text x="93.2" y="240.9">GND</text>
<text x="223.4" y="246">1K</text>
<text x="233.4" y="243.2">D4</text>
<text x="223.4" y="248">R9</text>
<text x="231.1" y="249">RED_LED</text>
<text x="223.4" y="256.1">1K</text>
<text x="233.4" y="253.3">D5</text>
<text x="222.8" y="258.2">R10</text>
<text x="231.1" y="259.2">RED_LED</text>
<text x="243.1" y="262.5">GND</text>
</g>
<g font-size="1.3" fill="#a90000">
<text x="93.3" y="46.7">1</text>
<text x="106" y="46.7">5</text>
<text x="242.3" y="46.4" transform="rotate(-90 242.3 46.4)">2</text>
<text x="93.3" y="49.3">3</text>
<text x="227.9" y="49.3">3</text>
<text x="255.2" y="51.8">36</text>
<text x="255.2" y="49.3">37</text>
<text x="100.1" y="56.6" transform="rotate(-90 100.1 56.6)">2</text>
<text x="227.3" y="54.4">27</text>
<text x="227.3" y="59.4">38</text>
<text x="227.3" y="56.9">39</text>
<text x="255.2" y="54.4">10</text>
<text x="255.2" y="56.9">11</text>
<text x="255.2" y="59.4">13</text>
<text x="314.9" y="55.6">1</text>
<text x="314.9" y="58.2">2</text>
<text x="227.3" y="62">15</text>
<text x="227.9" y="64.5">4</text>
<text x="255.2" y="62">14</text>
<text x="255.2" y="64.5">23</text>
<text x="314.9" y="60.7">3</text>
<text x="314.9" y="63.2">4</text>
<text x="314.9" y="65.8">5</text>
<text x="227.9" y="67.1">5</text>
<text x="227.9" y="69.6">6</text>
<text x="255.2" y="67.1">28</text>
<text x="255.2" y="69.6">29</text>
<text x="314.9" y="68.3">6</text>
<text x="314.9" y="70.9">7</text>
<text x="227.3" y="74.7">12</text>
<text x="227.3" y="77.2">17</text>
<text x="227.9" y="72.1">7</text>
<text x="255.2" y="72.1">30</text>
<text x="255.2" y="74.7">31</text>
<text x="255.2" y="77.2">32</text>
<text x="314.9" y="73.4">8</text>
<text x="227.3" y="79.8">18</text>
<text x="227.3" y="82.3">19</text>
<text x="255.2" y="79.8">33</text>
<text x="255.2" y="82.3">34</text>
<text x="354.3" y="78.5">9</text>
<text x="227.3" y="84.8">20</text>
<text x="227.3" y="87.4">21</text>
<text x="227.3" y="89.9">22</text>
<text x="255.2" y="89.9">16</text>
<text x="255.2" y="87.4">26</text>
<text x="255.2" y="84.8">35</text>
<text x="227.9" y="92.5">8</text>
<text x="227.9" y="95">9</text>
<text x="255.2" y="92.5">24</text>
<text x="255.2" y="95">25</text>
<text x="242.3" y="99.8" transform="rotate(-90 242.3 99.8)">1</text>
<text x="76.1" y="103.9">1</text>
<text x="76.1" y="106.4">2</text>
<text x="318.5" y="106.1" transform="rotate(-90 318.5 106.1)">2</text>
<text x="321.1" y="106.7" transform="rotate(-90 321.1 106.7)">14</text>
<text x="76.1" y="109">3</text>
<text x="76.1" y="111.5">4</text>
<text x="308.6" y="111.5">15</text>
<text x="308.6" y="109">16</text>
<text x="332" y="109">1</text>
<text x="309.2" y="119.1">4</text>
<text x="332" y="116.6">3</text>
<text x="321.1" y="124.5" transform="rotate(-90 321.1 124.5)">13</text>
<text x="171.5" y="152.1">A4</text>
<text x="171.4" y="159.8">B5</text>
<text x="171.5" y="157.2">A5</text>
<text x="171.4" y="167.4">B7</text>
<text x="171.5" y="164.8">A7</text>
<text x="171.4" y="172.5">B6</text>
<text x="171.5" y="169.9">A6</text>
<text x="208.8" y="177.5">1</text>
<text x="213.1" y="174.7" transform="rotate(-90 213.1 174.7)">5</text>
<text x="216.5" y="177.5">6</text>
<text x="279.1" y="174.7" transform="rotate(-90 279.1 174.7)">6</text>
<text x="284.2" y="174.7" transform="rotate(-90 284.2 174.7)">8</text>
<text x="293.9" y="178.8">5</text>
<text x="171.4" y="182.6">B8</text>
<text x="171.5" y="180.1">A8</text>
<text x="208.8" y="180.1">3</text>
<text x="213.1" y="184.9" transform="rotate(-90 213.1 184.9)">2</text>
<text x="216.5" y="180.1">4</text>
<text x="293.9" y="183.9">4</text>
<text x="152.1" y="189.3" transform="rotate(-90 152.1 189.3)">S1</text>
<text x="159.8" y="189.2" transform="rotate(-90 159.8 189.2)">A1</text>
<text x="293.9" y="189">3</text>
<text x="293.9" y="194.1">2</text>
<text x="92.5" y="202" transform="rotate(-90 92.5 202)">8</text>
<text x="97.5" y="202.6" transform="rotate(-90 97.5 202.6)">13</text>
<text x="279.1" y="200.1" transform="rotate(-90 279.1 200.1)">1</text>
<text x="284.2" y="200.1" transform="rotate(-90 284.2 200.1)">7</text>
<text x="78.7" y="209.3">24</text>
<text x="109.2" y="209.3">12</text>
<text x="78.7" y="211.8">23</text>
<text x="79.3" y="214.4">9</text>
<text x="109.8" y="214.4">6</text>
<text x="78.7" y="222">11</text>
<text x="109.2" y="222">20</text>
<text x="109.8" y="216.9">7</text>
<text x="79.3" y="224.5">1</text>
<text x="109.2" y="224.5">10</text>
<text x="95" y="234.4" transform="rotate(-90 95 234.4)">18</text>
<text x="159.9" y="234.7">1</text>
<text x="159.9" y="237.2">2</text>
<text x="159.9" y="239.8">3</text>
<text x="159.9" y="242.3">4</text>
</g>
<g font-size="1.3" fill="#0f0f0f">
<text x="177.8" y="166">D-</text>
<text x="177.8" y="171.1">D+</text>
<text x="204.5" y="177.5">D-</text>
<text x="204.5" y="180">D+</text>
<text x="221" y="177.5">N</text>
<text x="221" y="180">P</text>
</g>
<g font-size="1" fill="#a90000">
<text x="342.6" y="108.6" transform="rotate(-90 342.6 108.6)">P</text>
<text x="342.6" y="118.8" transform="rotate(-90 342.6 118.8)">N</text>
</g>
</svg>
